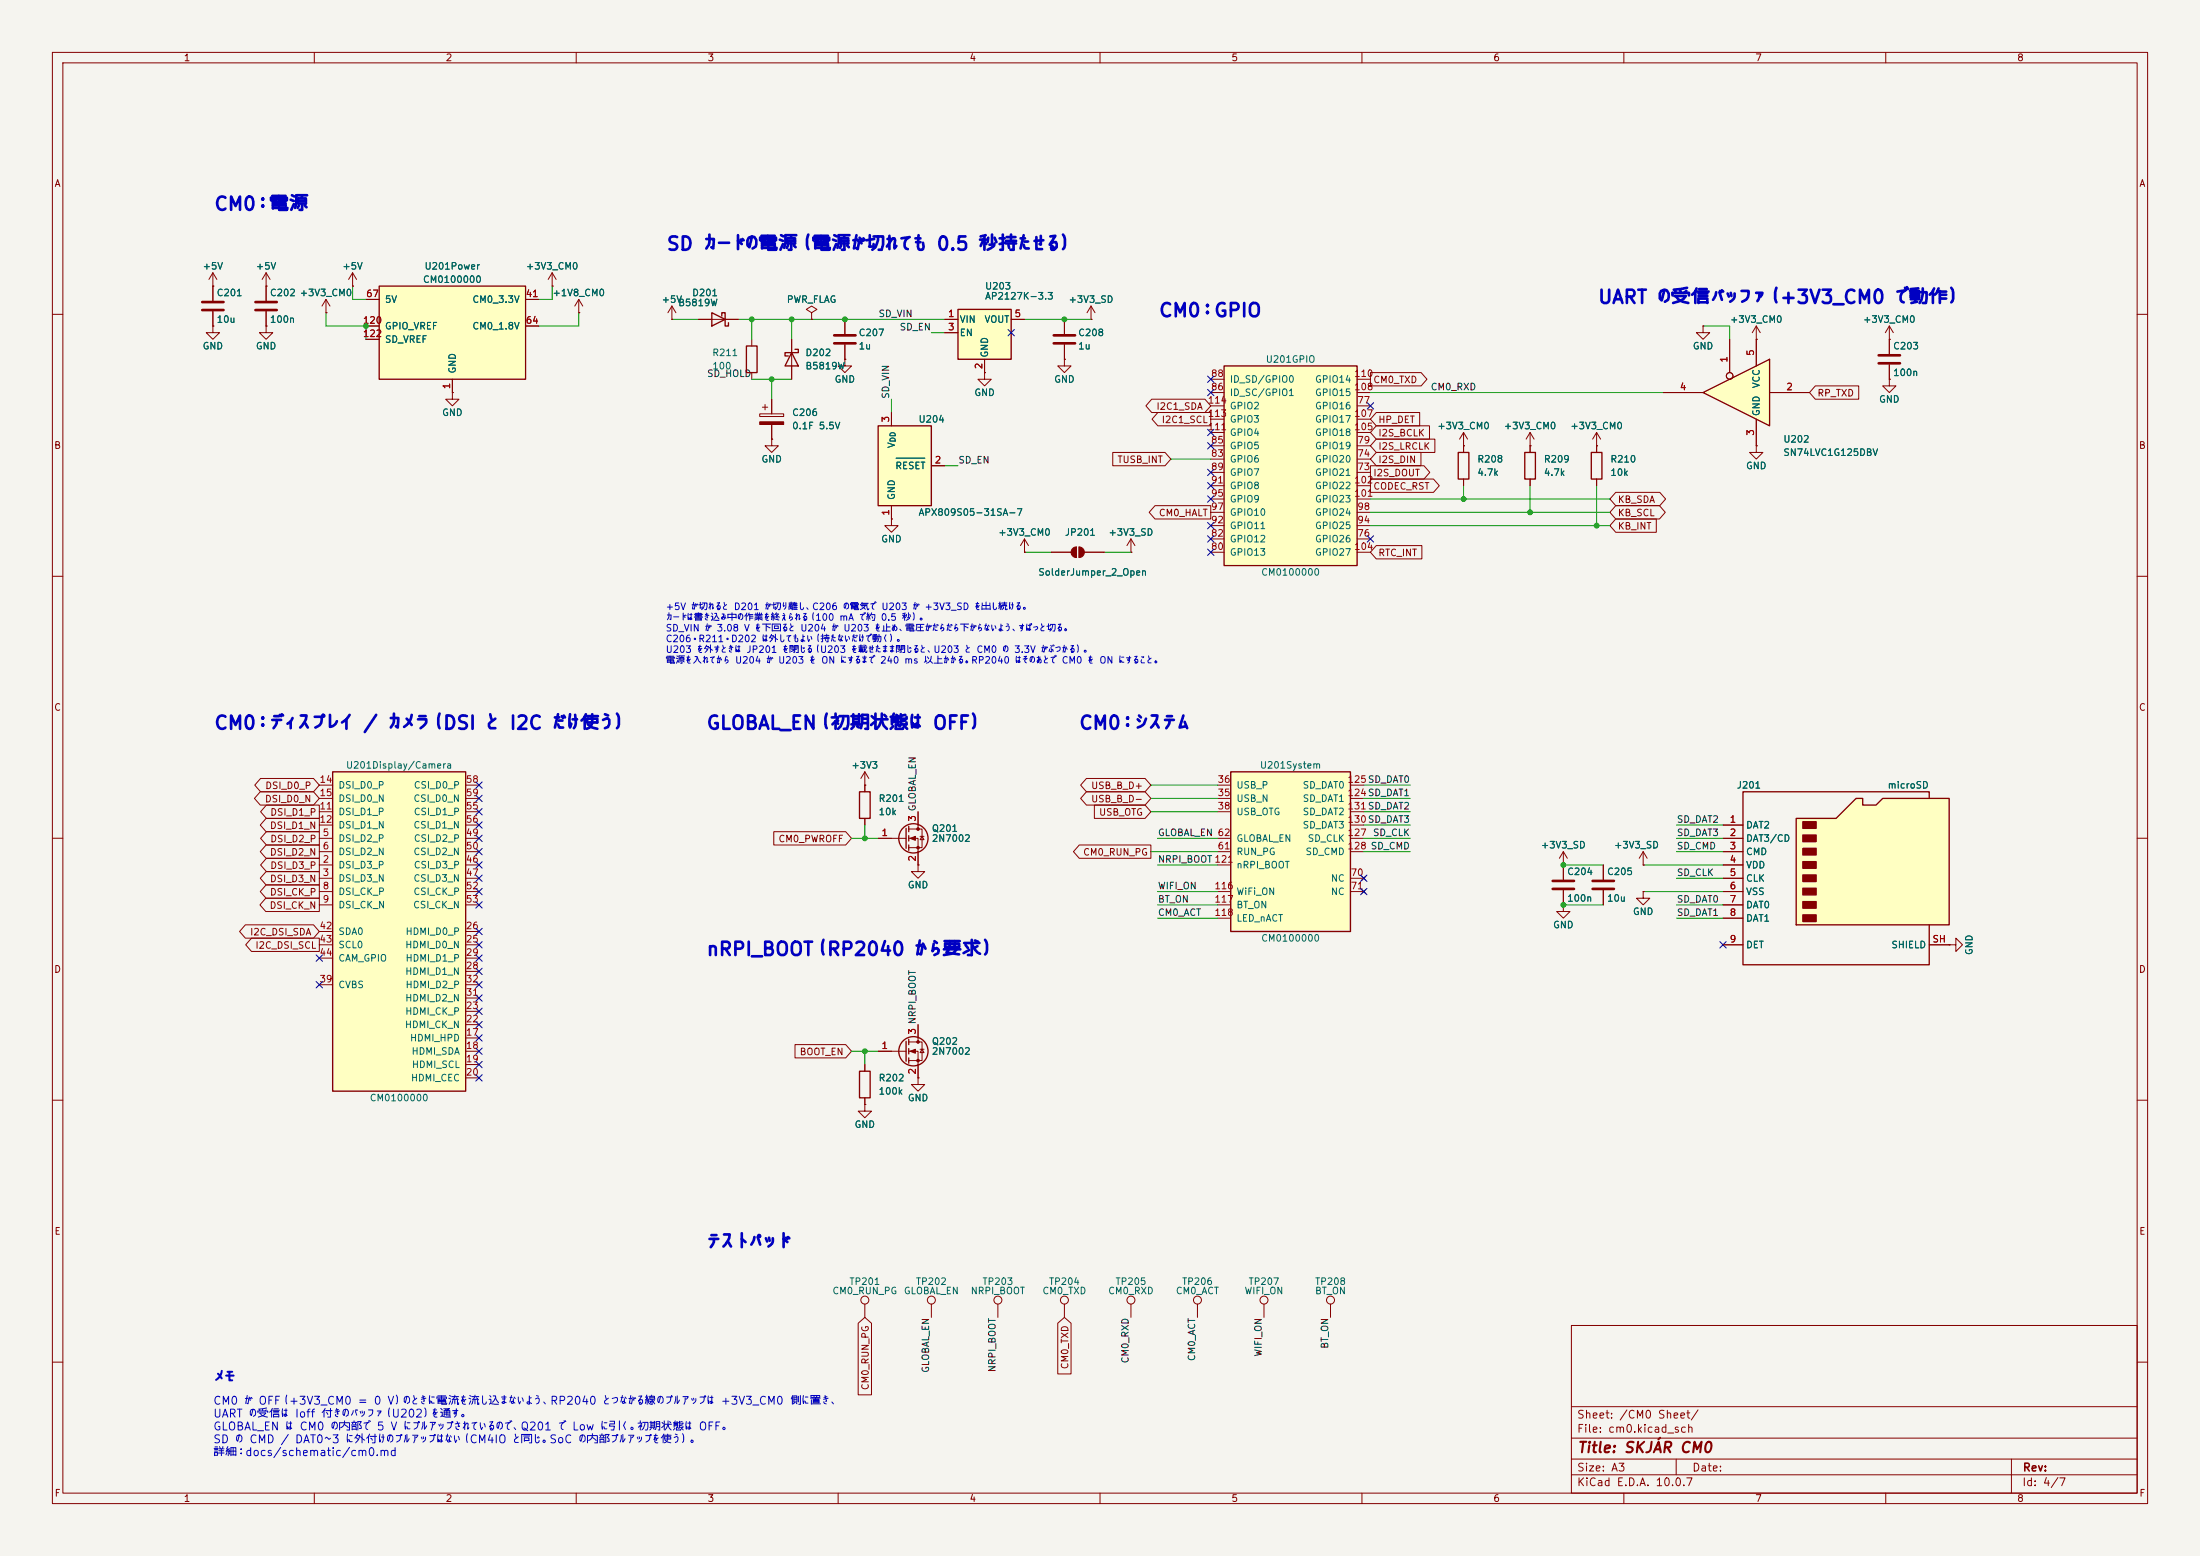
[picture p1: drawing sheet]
<svg xmlns="http://www.w3.org/2000/svg" width="420mm" height="297mm" viewBox="0 0 420 297" stroke-linecap="round" stroke-linejoin="round" font-family="sans-serif">
<path d="M0 0h420v297h-420z" fill="#f5f4ef" stroke="#f5f4ef" stroke-width=".19"/>
<g fill="none" stroke="#840000" stroke-width=".19">
<path d="M10 10h400v277h-400zM12 12h396v273h-396zM60 10v2M110 10v2M160 10v2M210 10v2M260 10v2M310 10v2M360 10v2M50.8 54.6v2.8M50.8 59.4v2.8M10 60h2"/>
<path d="M145 79h4.6v.5h-4.6zM145.5 77.7h1.1M146 77.2v1M147.3 76.2v2.8M188 71.1v1.3h1.2l-1.2 1.3-1.3-1.3h1.3M188 71.1h.1M408 60h2M147.3 83.8v1.3h1.3l-1.3 1.3-1.3-1.3h1.3M147.3 83.8h.1M147.3 81v2.8M279.4 85.1h.1M279.4 82.6l-.8 1.2"/>
<path d="M279.4 82.6l.8 1.2M279.4 82.6v2.5M292.1 85.1h.1M292.1 82.6v3.8M292.1 91.4v1.3M292.1 82.6l-.8 1.2M292.1 82.6l.8 1.2M304.8 85.1h.1M304.8 82.6l-.8 1.2M304.8 82.6l.8 1.2M304.8 82.6v3.8M304.8 91.4v1.3"/>
<path d="M10 110h2M408 110h2M10 160h2M408 160h2M173.5 198.9h2.5v3.5h-2.5M175.3 195.6v3.3M10 210h2M165.1 203.2v1.3M165.1 209.6v1.2M167.6 200.7h5.4M173.5 200.7h1.8v5M175.6 200.3h.8"/>
<path d="M176 200.3l.4 .6h-.8zM408 210h2M165.1 248.9v2.6M177.8 248.9v2.6M190.5 248.9v2.6M203.2 248.9v2.6M300 253h108v32h-108zM10 260h2M300 278.5h108M300 274.5h108M300 268.5h108M320 278.5v3"/>
<path d="M384 278.5v6.5M408 260h2M60 285v2M110 285v2M160 285v2M210 285v2M260 285v2M300 281.5h108M310 285v2M360 285v2"/>
<circle cx="165.1" cy="248.2" r=".76"/>
<circle cx="177.8" cy="248.2" r=".76"/>
<circle cx="190.5" cy="248.2" r=".76"/>
<circle cx="203.2" cy="248.2" r=".76"/>
</g>
<path d="M48.8 57.7h4M48.8 59.2h4" fill="none" stroke="#840000" stroke-width=".51"/>
<g fill="none" stroke="#840000" stroke-width=".25">
<path d="M291.1 86.4h2v5h-2zM303.8 86.4h2v5h-2zM173 198.8v3.8M173.5 198.4v1M164.1 204.5h2v5.1h-2zM173.5 200.2v1M173.5 201.9v1"/>
<circle cx="174.4" cy="200.7" r="2.79"/>
</g>
<g fill="#840000" stroke="#840000" stroke-width=".19">
<path d="M173.7 200.7l1.1-.4v.7z"/>
<path d="M145 80.5h4.6v.5h-4.6z"/>
<circle cx="175.3" cy="198.9" r=".25"/>
<circle cx="175.3" cy="202.4" r=".25"/>
</g>
<path d="M325.1 74.9l12.7-6.3v12.7z" fill="#ffffc2"/>
<g fill="none" stroke="#840000" stroke-width=".25">
<path d="M135.9 59.7l2.5 1.3-2.5 1.2zM137.8 60.3v-.6h.6v2.5h.7v-.6M151.1 67.3l1.3 2.6h-2.5zM151.8 66.7h.6v.6h-2.5v.6h.6M325.1 74.9l12.7-6.3v12.7zM278.4 86.4h2v5h-2zM173 158.1v3.8M173.5 157.7v1.1M173.5 159.5v1M173.5 161.3v1"/>
<circle cx="174.4" cy="160" r="2.79"/>
</g>
<g fill="none" stroke="#840000" stroke-width=".19">
<path d="M40.6 54.6h.1M40.6 52.1l-.7 1.2M40.6 52.1l.8 1.2M40.6 52.1v5.3M40.6 59.4v2.8M50.8 54.6h.1M50.8 52.1l-.8 1.2M50.8 52.1l.8 1.2M50.8 52.1v2.5M62.2 59.7h.1M62.2 57.2l-.7 1.2M62.2 57.2l.8 1.2"/>
<path d="M62.2 57.2v2.5M40.6 62.2v1.3h1.3l-1.3 1.3-1.2-1.3h1.2M40.6 62.2h.1M50.8 62.2v1.3h1.3l-1.3 1.3-1.3-1.3h1.3M50.8 62.2h.1M86.4 74.9v1.3h1.2l-1.2 1.3-1.3-1.3h1.3M86.4 74.9h.1M133.3 61h7.7M151.1 64.8v7.6M161.3 68.6v1.3h1.3l-1.3 1.2-1.3-1.2h1.3M161.3 68.6h.1M161.3 61v2.8"/>
<path d="M161.3 65.8v2.8M203.2 61v2.8M203.2 65.8v2.8M317.5 74.9h7.6M325.1 62.2v1.3h1.3l-1.3 1.3-1.3-1.3h1.3M325.1 62.2h.1M330.2 64.8v6.3M335.3 64.8h.1M335.3 62.2v7.7M335.3 62.2l-.8 1.3M335.3 62.2l.7 1.3M337.8 74.9h7.6"/>
<path d="M360.7 64.8h.1M360.7 72.4v1.3h1.2l-1.2 1.2-1.3-1.2h1.3M360.7 72.4h.1M360.7 62.2l-.8 1.3M360.7 62.2l.7 1.3M360.7 62.2v5.4M360.7 69.6v2.8M279.4 85.1v1.3M279.4 91.4v1.3M335.3 85.1v1.3h1.2l-1.2 1.2-1.3-1.2h1.3M335.3 85.1h.1M335.3 80v5.1"/>
<path d="M173.5 158.2h2.5v3.6h-2.5M175.3 154.9v3.3M175.6 159.6h.8M176 159.6l.4 .7h-.8zM167.6 160h5.4M173.5 160h1.8v5.1M175.3 165.1v1.3h1.2l-1.2 1.2-1.3-1.2h1.3M175.3 165.1h.1"/>
<circle cx="330.2" cy="71.8" r=".63"/>
</g>
<path d="M38.6 57.7h4.1M38.6 59.2h4.1M159.3 64h4M159.3 65.5h4M201.2 64h4M201.2 65.5h4M358.6 67.8h4.1M358.6 69.3h4.1" fill="none" stroke="#840000" stroke-width=".51"/>
<g fill="#840000" stroke="#840000" stroke-width=".19">
<path d="M173.7 160l1.1-.4v.8z"/>
<circle cx="175.3" cy="158.2" r=".25"/>
<circle cx="175.3" cy="161.8" r=".25"/>
</g>
<path d="M182.9 59.1h10.1v9.5h-10.1z" fill="#ffffc2"/>
<path d="M182.9 59.1h10.1v9.5h-10.1z" fill="none" stroke="#840000" stroke-width=".25"/>
<path d="M180.3 61h2.6M180.3 63.5h2.6M188 68.6v2.5M193 61h2.6M203.2 68.6v1.3h1.3l-1.3 1.2-1.3-1.2h1.3M203.2 68.6h.1" fill="none" stroke="#840000" stroke-width=".19"/>
<path d="M233.7 69.9h25.4v38.1h-25.4z" fill="#ffffc2"/>
<path d="M233.7 69.9h25.4v38.1h-25.4z" fill="none" stroke="#840000" stroke-width=".25"/>
<g fill="none" stroke="#840000" stroke-width=".19">
<path d="M208.3 58.4l-.8 1.3M208.3 58.4l.7 1.3M208.3 58.4v2.6M208.3 61h.1M231.1 77.5h2.6M231.1 74.9h2.6M231.1 72.4h2.6M259.1 77.5h2.5M259.1 74.9h2.5M259.1 72.4h2.5M231.1 90.2h2.6M231.1 87.6h2.6"/>
<path d="M231.1 85.1h2.6M231.1 92.7h2.6M231.1 95.3h2.6M231.1 97.8h2.6M231.1 82.6h2.6M231.1 80h2.6M259.1 90.2h2.5M259.1 87.6h2.5M259.1 85.1h2.5M259.1 92.7h2.5M259.1 95.3h2.5M259.1 97.8h2.5"/>
<path d="M259.1 82.6h2.5M259.1 80h2.5M215.9 105.4h.1M215.9 102.9l-.8 1.2M215.9 102.9l.8 1.2M215.9 102.9v2.5M231.1 102.9h2.6M231.1 105.4h2.6M231.1 100.3h2.6M259.1 102.9h2.5M259.1 105.4h2.5M259.1 100.3h2.5"/>
<path d="M298.4 172.7v1.3h1.3l-1.3 1.3-1.2-1.3h1.2M298.4 172.7h.1M306.1 165.1v2.8M306.1 169.9v2.8"/>
</g>
<path d="M304 168.1h4.1M304 169.7h4.1" fill="none" stroke="#840000" stroke-width=".51"/>
<path d="M167.6 81.3h10.2v15.2h-10.2z" fill="#ffffc2"/>
<path d="M167.6 81.3h10.2v15.2h-10.2zM164.1 151.1h2v5.1h-2z" fill="none" stroke="#840000" stroke-width=".25"/>
<g fill="none" stroke="#840000" stroke-width=".19">
<path d="M105.4 54.6h.1M105.4 52.1l-.8 1.2M105.4 52.1l.8 1.2M105.4 52.1v2.5M110.5 59.7h.1M110.5 57.2l-.8 1.2M110.5 57.2l.8 1.2M110.5 57.2v2.5M128.3 58.4l-.8 1.3M128.3 58.4l.7 1.3M128.3 58.4v2.6M128.3 61h.1"/>
<path d="M170.2 78.7v2.6M170.2 99.1v1.2h1.2l-1.2 1.3-1.3-1.3h1.3M170.2 99.1h.1M170.2 96.5v2.6M177.8 88.9h2.5M195.6 105.4h.1M195.6 102.9l-.8 1.2M195.6 102.9l.7 1.2M195.6 102.9v2.5M165.1 149.9h.1M165.1 147.3l-.8 1.3M165.1 147.3l.8 1.3"/>
<path d="M165.1 147.3v3.8M165.1 156.2v1.3M298.4 165.1h.1M298.4 162.6l-.7 1.2M298.4 162.6l.8 1.2M298.4 162.6v5.3M298.4 169.9v2.8"/>
</g>
<path d="M171.1 87.5h5.5" fill="none" stroke="#006464" stroke-width=".19"/>
<path d="M296.4 168.1h4.1M296.4 169.7h4.1" fill="none" stroke="#840000" stroke-width=".51"/>
<path d="M72.4 54.6h27.9v17.8h-27.9z" fill="#ffffc2"/>
<path d="M72.4 54.6h27.9v17.8h-27.9z" fill="none" stroke="#840000" stroke-width=".25"/>
<path d="M67.3 54.6h.1M67.3 52.1l-.8 1.2M67.3 52.1l.8 1.2M67.3 52.1v2.5M69.8 57.2h2.6M100.3 57.2h2.6M69.8 62.2h2.6M69.8 64.8h2.6M86.4 72.4v2.5M100.3 62.2h2.6" fill="none" stroke="#840000" stroke-width=".19"/>
<path d="M234.9 147.3h22.9v30.5h-22.9z" fill="#ffffc2"/>
<path d="M234.9 147.3h22.9v30.5h-22.9z" fill="none" stroke="#840000" stroke-width=".25"/>
<g fill="none" stroke="#840000" stroke-width=".19">
<path d="M232.4 152.4h2.5M232.4 149.9h2.5M232.4 154.9h2.5M257.8 152.4h2.5M257.8 149.9h2.5M257.8 154.9h2.5M257.8 157.5h2.5M232.4 162.6h2.5M232.4 160h2.5M232.4 170.2h2.5M232.4 172.7h2.5M232.4 175.3h2.5"/>
<path d="M232.4 165.1h2.5M257.8 162.6h2.5M257.8 160h2.5M257.8 167.6h2.5M257.8 170.2h2.5M260 167.3l.7 .7M260 169.8l.7 .8M260.7 167.3l-.7 .7M260.7 169.8l-.7 .8M313.7 165.1h.1M313.7 170.2v1.3h1.3l-1.3 1.2-1.3-1.2h1.3M313.7 170.2h.1"/>
<path d="M313.7 162.6l-.8 1.2M313.7 162.6l.8 1.2M313.7 162.6v2.5M372.1 180.3h1.3v-1.2l1.2 1.2-1.2 1.3v-1.3M372.1 180.3h.1"/>
</g>
<path d="M342.9 156.2h7.6l3.8-3.8h1.3v1.3h2.5l1.3-1.3h12.7v24.1h-29.2z" fill="#ffffc2"/>
<path d="M342.9 156.2h7.6l3.8-3.8h1.3v1.3h2.5l1.3-1.3h12.7v24.1h-29.2zM368.3 152.4v-1.3h-35.6v33.1h35.6v-7.7" fill="none" stroke="#840000" stroke-width=".25"/>
<g fill="#840000" stroke="#840000" stroke-width=".25">
<path d="M344.2 156.8h2.5v1.3h-2.5z"/>
<path d="M344.2 159.4h2.5v1.3h-2.5z"/>
<path d="M344.2 161.9h2.5v1.3h-2.5z"/>
<path d="M344.2 164.5h2.5v1.2h-2.5z"/>
<path d="M344.2 167h2.5v1.3h-2.5z"/>
<path d="M344.2 169.5h2.5v1.3h-2.5z"/>
<path d="M344.2 172.1h2.5v1.3h-2.5z"/>
<path d="M344.2 174.6h2.5v1.3h-2.5z"/>
</g>
<g fill="none" stroke="#840000" stroke-width=".19">
<path d="M328.9 157.5h3.8M328.9 160h3.8M328.9 162.6h3.8M328.9 165.1h3.8M328.9 167.6h3.8M328.9 170.2h3.8M328.9 172.7h3.8M328.9 175.3h3.8M328.9 180.3h3.8M368.3 180.3h3.8M241.3 248.9v2.6M254 248.9v2.6"/>
<circle cx="241.3" cy="248.2" r=".76"/>
<circle cx="254" cy="248.2" r=".76"/>
</g>
<path d="M63.5 147.3h25.4v61h-25.4z" fill="#ffffc2"/>
<path d="M142.5 66h2v5.1h-2zM63.5 147.3h25.4v61h-25.4z" fill="none" stroke="#840000" stroke-width=".25"/>
<g fill="none" stroke="#840000" stroke-width=".19">
<path d="M40.6 54.6h.1M40.6 54.6v2.8M40.6 59.4v2.8M50.8 54.6h.1M50.8 54.6v2.8M50.8 59.4v2.8M62.2 59.7h.1M67.3 54.6h.1M69.8 57.2h2.6M100.3 57.2h2.6M105.4 54.6h.1M110.5 59.7h.1"/>
<path d="M154.9 59.7l1.1-.6-1.1-.7-1 .7 1 .6v1.3M40.6 62.2h.1M50.8 62.2h.1M69.8 62.2h2.6M69.8 64.8h2.6M86.4 74.9h.1M86.4 72.4v2.5M100.3 62.2h2.6M128.3 61h.1M133.3 61h2.6M138.4 61h2.6M143.5 64.8v1.2"/>
<path d="M143.5 71.1v1.3M147.3 76.2v2.8M151.1 64.8v2.5M151.1 69.9v2.5M154.9 61h.1M161.3 68.6h.1M161.3 61v2.8M161.3 65.8v2.8M170.2 78.7v2.6M180.3 61h2.6M180.3 63.5h2.6M188 71.1h.1"/>
<path d="M188 68.6v2.5M193 61h2.6M203.2 68.6h.1M203.2 61v2.8M203.2 65.8v2.8M208.3 61h.1M219.9 76.2h10.1l1.1 1.3-1.1 1.2h-10.1l-1.1-1.2zM221 78.7h10.1v2.6h-10.1l-1.1-1.3zM261.6 71.1h9.7l1.1 1.3-1.1 1.3h-9.7zM262.7 78.7h8.3v2.6h-8.3l-1.1-1.3zM317.5 74.9h7.6M325.1 62.2h.1"/>
<path d="M330.2 64.8v6.3M335.3 64.8h.1M335.3 64.8v5.1M337.8 74.9h7.6M346.6 73.7h8.2v2.5h-8.2l-1.2-1.3zM360.7 64.8h.1M360.7 72.4h.1M360.7 64.8v2.8M360.7 69.6v2.8M147.3 83.8h.1M147.3 81v2.8M170.2 99.1h.1"/>
<path d="M170.2 96.5v2.6M177.8 88.9h2.5M212.4 86.4h10l1.1 1.2-1.1 1.3h-10zM220.5 96.5h10.6v2.6h-10.6l-1.1-1.3zM261.6 88.9h10.2l1.2 1.3-1.2 1.2h-10.2zM261.6 91.4h12.1l1.1 1.3-1.1 1.3h-12.1zM262.7 81.3h10.2v2.5h-10.2l-1.1-1.2zM262.7 83.8h11.2v2.6h-11.2l-1.1-1.3zM262.7 86.4h8.6v2.5h-8.6l-1.1-1.3zM279.4 85.1h.1M279.4 85.1v1.3M279.4 91.4v1.3"/>
<path d="M292.1 85.1h.1M292.1 85.1v1.3M292.1 91.4v1.3M304.8 85.1h.1M304.8 85.1v1.3M304.8 91.4v1.3M308.5 94h8.4l1.1 1.3-1.1 1.2h-8.4l-1.2-1.2zM308.5 96.5h8.3l1.1 1.3-1.1 1.3h-8.3l-1.2-1.3zM308.5 99.1h7.7v2.5h-7.7l-1.2-1.3zM335.3 85.1h.1M335.3 80v5.1M195.6 105.4h.1"/>
<path d="M200.7 105.4h3.8M205.5 104.4v2M206 104.4v2M207 105.4h3.8M215.9 105.4h.1M262.7 104.1h8.7v2.6h-8.7l-1.1-1.3zM49.7 151.1h10.1l1.2 1.3-1.2 1.3h-10.1l-1.1-1.3zM49.7 148.6h10.1l1.2 1.3-1.2 1.2h-10.1l-1.1-1.2zM50.8 156.2h10.2v2.6h-10.2l-1.1-1.3zM50.9 153.7h10.1v2.5h-10.1l-1.2-1.3zM50.9 158.7h10.1v2.6h-10.1l-1.2-1.3zM61 154.9h2.5"/>
<path d="M61 157.5h2.5M61 149.9h2.5M61 152.4h2.5M88.9 154.9h2.5M88.9 157.5h2.5M88.9 149.9h2.5M88.9 152.4h2.5M147.7 158.7h13.7l1.2 1.3-1.2 1.3h-13.7zM165.1 149.9h.1M165.1 149.9v1.2M165.1 156.2v1.3M175.3 154.9v2.6"/>
<path d="M207.4 151.1h11.2l1.1 1.3-1.1 1.3h-11.2l-1.1-1.3zM207.4 148.6h11.2l1.1 1.3-1.1 1.2h-11.2l-1.1-1.2zM208.9 153.7h9.7l1.1 1.2-1.1 1.3h-9.7zM328.9 157.5h3.8M46.8 176.5h13l1.2 1.3-1.2 1.3h-13l-1.1-1.3zM48 179.1h13v2.5h-13l-1.1-1.3zM50.7 171.4h10.3v2.6h-10.3l-1.1-1.3zM50.8 161.3h10.2v2.5h-10.2l-1.1-1.2zM50.8 166.4h10.2v2.5h-10.2l-1.1-1.3zM50.8 168.9h10.2v2.6h-10.2l-1.1-1.3zM50.9 163.8h10.1v2.6h-10.1l-1.2-1.3zM61 165.1h2.5"/>
<path d="M61 167.6h2.5M61 160h2.5M61 162.6h2.5M61 170.2h2.5M61 172.7h2.5M61 177.8h2.5M88.9 165.1h2.5M88.9 167.6h2.5M88.9 160h2.5M88.9 162.6h2.5M88.9 170.2h2.5M88.9 172.7h2.5"/>
<path d="M88.9 177.8h2.5M167.6 160h2.6M175.3 165.1h.1M175.3 162.6v2.5M206 161.3h13.7v2.5h-13.7l-1.1-1.2zM298.4 172.7h.1M298.4 165.1h.1M298.4 165.1v2.8M298.4 169.9v2.8M306.1 165.1v2.8M306.1 169.9v2.8M313.7 165.1h.1"/>
<path d="M313.7 170.2h.1M328.9 165.1h3.8M328.9 167.6h3.8M328.9 160h3.8M328.9 162.6h3.8M328.9 170.2h3.8M328.9 172.7h3.8M328.9 175.3h3.8M61 180.3h2.5M61 182.9h2.5M61 188h2.5M88.9 198.1h2.5"/>
<path d="M88.9 195.6h2.5M88.9 193h2.5M88.9 180.3h2.5M88.9 185.4h2.5M88.9 182.9h2.5M88.9 190.5h2.5M88.9 188h2.5M151.8 199.4h9.6l1.2 1.3-1.2 1.2h-9.6zM175.3 195.6v2.5M328.9 180.3h3.8M368.3 180.3h3.8M372.1 180.3h.1"/>
<path d="M88.9 200.7h2.5M88.9 203.2h2.5M88.9 205.7h2.5M165.1 210.8v1.3h1.3l-1.3 1.3-1.3-1.3h1.3M165.1 210.8h.1M165.1 203.2v1.3M165.1 209.6v1.2M167.6 200.7h2.6M175.3 205.7v1.3h1.2l-1.2 1.3-1.3-1.3h1.3M175.3 205.7h.1M175.3 203.2v2.5M163.8 252.6l1.3-1.1 1.3 1.1v13.6h-2.6z"/>
<path d="M201.9 252.6l1.3-1.1 1.3 1.1v9.7h-2.6zM215.9 248.9v2.6M228.6 248.9v2.6"/>
<circle cx="330.2" cy="71.8" r=".63"/>
<circle cx="215.9" cy="248.2" r=".76"/>
<circle cx="228.6" cy="248.2" r=".76"/>
</g>
<g fill="#840000" stroke="#840000" stroke-width=".19">
<path d="M204.8 104.7l.7-.3v2a1.02 1.02 0 0 1-.9-.6 1.02 1.02 0 0 1 .2-1.1z"/>
<path d="M206 104.4a1.02 1.02 0 0 1 1 1 1.02 1.02 0 0 1-1 1z"/>
</g>
<g fill="none" stroke="#009600" stroke-width=".19">
<path d="M62.2 59.7v2.5h7.6v2.6M67.3 54.6v2.6h2.5M105.4 54.6v2.6h-2.5M110.5 59.7v2.5h-7.6M128.3 61h5M141 61h39.3M143.5 61v3.8M143.5 72.4h7.6M147.3 72.4v3.8M151.1 61v3.8M170.2 76.2v2.5M177.8 63.5h2.5"/>
<path d="M195.6 61h12.7M261.6 74.9h55.9M325.1 62.2h5.1v2.6M180.3 88.9h2.6M223.5 87.6h7.6M261.6 97.8h45.7M261.6 95.3h45.7M279.4 92.7v2.6M292.1 92.7v5.1M304.8 92.7v7.6M195.6 105.4h5.1M210.8 105.4h5.1"/>
<path d="M261.6 100.3h45.7M165.1 157.5v2.5M219.7 154.9h12.7M219.7 149.9h12.7M219.7 152.4h12.7M260.3 157.5h8.9M260.3 154.9h8.9M260.3 149.9h8.9M260.3 152.4h8.9M320 157.5h8.9M162.6 160h5M219.7 162.6h12.7"/>
<path d="M221 165.1h11.4M221 172.7h11.4M221 160h11.4M221 175.3h11.4M221 170.2h11.4M260.3 160h8.9M260.3 162.6h8.9M298.4 165.1h7.7M298.4 172.7h7.7M313.7 165.1h15.2M313.7 170.2h15.2M320 172.7h8.9"/>
<path d="M320 160h8.9M320 162.6h8.9M320 175.3h8.9M320 167.6h8.9M162.6 200.7h5M165.1 200.7v2.5"/>
</g>
<g fill="none" stroke="#000084" stroke-width=".19">
<path d="M192.4 62.9l1.2 1.2M193.6 62.9l-1.2 1.2M230.5 74.3l1.2 1.2M230.5 71.8l1.2 1.2M231.7 74.3l-1.2 1.2M231.7 71.8l-1.2 1.2M261 76.9l1.2 1.2M262.2 76.9l-1.2 1.2M230.5 84.5l1.2 1.2M230.5 89.6l1.2 1.2M230.5 81.9l1.2 1.3M230.5 94.6l1.2 1.3"/>
<path d="M230.5 92.1l1.2 1.2M230.5 99.7l1.2 1.2M231.7 84.5l-1.2 1.2M231.7 89.6l-1.2 1.2M231.7 81.9l-1.2 1.3M231.7 94.6l-1.2 1.3M231.7 92.1l-1.2 1.2M231.7 99.7l-1.2 1.2M230.5 104.8l1.2 1.2M230.5 102.3l1.2 1.2M231.7 104.8l-1.2 1.2M231.7 102.3l-1.2 1.2"/>
<path d="M261 102.3l1.2 1.2M262.2 102.3l-1.2 1.2M90.8 154.3l1.2 1.2M90.8 149.3l1.2 1.2M90.8 151.8l1.2 1.2M90.8 159.4l1.2 1.2M90.8 156.9l1.2 1.2M92 154.3l-1.2 1.2M92 149.3l-1.2 1.2M92 151.8l-1.2 1.2M92 159.4l-1.2 1.2M92 156.9l-1.2 1.2"/>
<path d="M90.8 162l1.2 1.2M90.8 164.5l1.2 1.2M90.8 179.7l1.2 1.2M90.8 167l1.2 1.2M90.8 172.1l1.2 1.2M90.8 169.6l1.2 1.2M90.8 177.2l1.2 1.2M92 162l-1.2 1.2M92 164.5l-1.2 1.2M92 179.7l-1.2 1.2M92 167l-1.2 1.2M92 172.1l-1.2 1.2"/>
<path d="M92 169.6l-1.2 1.2M92 177.2l-1.2 1.2M259.7 167l1.3 1.2M259.7 169.6l1.3 1.2M261 167l-1.3 1.2M261 169.6l-1.3 1.2M328.3 179.7l1.2 1.2M329.5 179.7l-1.2 1.2M60.4 187.4l1.2 1.2M60.4 182.3l1.2 1.2M61.6 187.4l-1.2 1.2M61.6 182.3l-1.2 1.2"/>
<path d="M90.8 197.5l1.2 1.2M90.8 187.4l1.2 1.2M90.8 192.4l1.2 1.2M90.8 189.9l1.2 1.2M90.8 195l1.2 1.2M90.8 184.8l1.2 1.2M90.8 182.3l1.2 1.2M92 197.5l-1.2 1.2M92 187.4l-1.2 1.2M92 192.4l-1.2 1.2M92 189.9l-1.2 1.2M92 195l-1.2 1.2"/>
<path d="M92 184.8l-1.2 1.2M92 182.3l-1.2 1.2M90.8 200.1l1.2 1.2M90.8 205.1l1.2 1.2M90.8 202.6l1.2 1.2M92 200.1l-1.2 1.2M92 205.1l-1.2 1.2M92 202.6l-1.2 1.2"/>
</g>
<path d="M171.1 87.5h5.5" fill="none" stroke="#006464" stroke-width=".19"/>
<g fill="#009600" stroke="#009600" stroke-width=".19">
<circle cx="292.1" cy="97.8" r=".46"/>
<circle cx="304.8" cy="100.3" r=".46"/>
<circle cx="143.5" cy="61" r=".46"/>
<circle cx="69.8" cy="62.2" r=".46"/>
<circle cx="147.3" cy="72.4" r=".46"/>
<circle cx="161.3" cy="61" r=".46"/>
<circle cx="151.1" cy="61" r=".46"/>
<circle cx="203.2" cy="61" r=".46"/>
<circle cx="165.1" cy="160" r=".46"/>
<circle cx="298.4" cy="172.7" r=".46"/>
<circle cx="298.4" cy="165.1" r=".46"/>
<circle cx="165.1" cy="200.7" r=".46"/>
<circle cx="279.4" cy="95.3" r=".46"/>
</g>
<g font-size="2.5" fill="#0000c2">
<text x="40.7" y="40.8">CM0：電源</text>
<text x="127.1" y="48.4">SD カードの電源（電源が切れても 0.5 秒持たせる）</text>
<text x="304.9" y="58.6">UART の受信バッファ（+3V3_CM0 で動作）</text>
<text x="221.1" y="61.1">CM0：GPIO</text>
<text x="40.7" y="139.9">CM0：ディスプレイ / カメラ（DSI と I2C だけ使う）</text>
<text x="134.7" y="139.9">GLOBAL_EN（初期状態は OFF）</text>
<text x="205.8" y="139.9">CM0：システム</text>
<text x="134.7" y="183.1">nRPI_BOOT（RP2040 から要求）</text>
<text x="134.7" y="238.9">テストパッド</text>
</g>
<text font-size="2" fill="#840000" x="301" y="277.8">Title: SKJÁR CM0</text>
<text font-size="1.9" fill="#0000c2" x="40.7" y="264.2">メモ</text>
<g font-size="1.5" fill="#0000c2">
<text x="40.6" y="268.5">CM0 が OFF（+3V3_CM0 = 0 V）のときに電流を流し込まないよう、RP2040 とつながる線のプルアップは +3V3_CM0 側に置き、</text>
<text x="40.6" y="271">UART の受信は Ioff 付きのバッファ（U202）を通す。</text>
<text x="40.6" y="273.4">GLOBAL_EN は CM0 の内部で 5 V にプルアップされているので、Q201 で Low に引く。初期状態は OFF。</text>
<text x="40.6" y="275.9">SD の CMD / DAT0〜3 に外付けのプルアップはない（CM4IO と同じ。SoC の内部プルアップを使う）。</text>
<text x="40.6" y="278.3">詳細：docs/schematic/cm0.md</text>
</g>
<g font-size="1.5" fill="#840000">
<text x="300.9" y="273.8">File: cm0.kicad_sch</text>
<text x="300.9" y="271.1">Sheet: /CM0 Sheet/</text>
<text x="300.9" y="281.2">Size: A3</text>
<text x="322.9" y="281.2">Date:</text>
<text x="386" y="281.2">Rev:</text>
<text x="300.9" y="284">KiCad E.D.A. 10.0.7</text>
<text x="385.9" y="284">Id: 4/7</text>
</g>
<g font-size="1.3" fill="#840000">
<text x="35" y="12">1</text>
<text x="85" y="12">2</text>
<text x="135" y="12">3</text>
<text x="185" y="12">4</text>
<text x="235" y="12">5</text>
<text x="285" y="12">6</text>
<text x="335" y="12">7</text>
<text x="385" y="12">8</text>
<text x="10.3" y="36">A</text>
<text x="408.3" y="36">A</text>
<text x="262.1" y="73.4">CM0_TXD</text>
<text x="346.8" y="76">RP_TXD</text>
<text x="220.7" y="78.5">I2C1_SDA</text>
<text x="221.7" y="81.1">I2C1_SCL</text>
<text x="263" y="81.1">HP_DET</text>
<text x="263" y="83.6">I2S_BCLK</text>
<text x="10.2" y="86">B</text>
<text x="213.2" y="88.7">TUSB_INT</text>
<text x="263" y="86.1">I2S_LRCLK</text>
<text x="263" y="88.7">I2S_DIN</text>
<text x="408.2" y="86">B</text>
<text x="262.1" y="91.2">I2S_DOUT</text>
<text x="262.1" y="93.8">CODEC_RST</text>
<text x="221.1" y="98.8">CM0_HALT</text>
<text x="308.7" y="96.3">KB_SDA</text>
<text x="308.7" y="98.8">KB_SCL</text>
<text x="308.7" y="101.4">KB_INT</text>
<text x="263" y="106.5">RTC_INT</text>
<text x="10.2" y="136">C</text>
<text x="408.2" y="136">C</text>
<text x="50.5" y="153.5">DSI_D0_N</text>
<text x="50.5" y="150.9">DSI_D0_P</text>
<text x="51.5" y="156">DSI_D1_P</text>
<text x="208.2" y="153.5">USB_B_D-</text>
<text x="208.2" y="150.9">USB_B_D+</text>
<text x="209.7" y="156">USB_OTG</text>
<text x="51.4" y="158.5">DSI_D1_N</text>
<text x="51.5" y="161.1">DSI_D2_P</text>
<text x="148.5" y="161.1">CM0_PWROFF</text>
<text x="51.4" y="163.6">DSI_D2_N</text>
<text x="51.5" y="166.2">DSI_D3_P</text>
<text x="206.7" y="163.6">CM0_RUN_PG</text>
<text x="51.4" y="173.8">DSI_CK_N</text>
<text x="51.4" y="168.7">DSI_D3_N</text>
<text x="51.4" y="171.2">DSI_CK_P</text>
<text x="47.6" y="178.9">I2C_DSI_SDA</text>
<text x="10.2" y="186">D</text>
<text x="48.6" y="181.4">I2C_DSI_SCL</text>
<text x="408.2" y="186">D</text>
<text x="152.6" y="201.7">BOOT_EN</text>
<text x="10.3" y="236">E</text>
<text x="408.3" y="236">E</text>
<text x="204.3" y="261.5" transform="rotate(-90 204.3 261.5)">CM0_TXD</text>
<text x="166.2" y="265.5" transform="rotate(-90 166.2 265.5)">CM0_RUN_PG</text>
<text x="10.3" y="286">F</text>
<text x="35" y="287">1</text>
<text x="85" y="287">2</text>
<text x="135" y="287">3</text>
<text x="185" y="287">4</text>
<text x="235" y="287">5</text>
<text x="285" y="287">6</text>
<text x="335" y="287">7</text>
<text x="385" y="287">8</text>
<text x="408.3" y="286">F</text>
</g>
<g font-size="1.3" fill="#006464">
<text x="38.6" y="51.8">+5V</text>
<text x="48.7" y="51.8">+5V</text>
<text x="65.2" y="51.8">+5V</text>
<text x="80.9" y="51.8">U201Power</text>
<text x="100.3" y="51.8">+3V3_CM0</text>
<text x="41.3" y="56.8">C201</text>
<text x="51.4" y="56.8">C202 +3V3_CM0</text>
<text x="73.4" y="58.1">5V</text>
<text x="80.6" y="54.3">CM0100000</text>
<text x="90.1" y="58.1">CM0_3.3V</text>
<text x="105.4" y="56.8">+1V8_CM0</text>
<text x="126.2" y="58.1">+5V</text>
<text x="129.4" y="58.7">B5819W</text>
<text x="132" y="56.8">D201</text>
<text x="150.1" y="58.1">PWR_FLAG</text>
<text x="187.9" y="55.6">U203</text>
<text x="187.9" y="57.5">AP2127K-3.3</text>
<text x="203.9" y="58.1">+3V3_SD</text>
<text x="41.3" y="61.9">10u</text>
<text x="51.4" y="61.9">100n</text>
<text x="73.4" y="63.2">GPIO_VREF</text>
<text x="73.4" y="65.7">SD_VREF</text>
<text x="90.1" y="63.2">CM0_1.8V</text>
<text x="163.8" y="64.5">C207</text>
<text x="183.1" y="61.9">VIN</text>
<text x="183.1" y="64.5">EN</text>
<text x="187.8" y="61.9">VOUT</text>
<text x="205.7" y="64.5">C208</text>
<text x="330.2" y="61.9">+3V3_CM0</text>
<text x="355.6" y="61.9">+3V3_CM0</text>
<text x="38.6" y="67">GND</text>
<text x="48.7" y="67">GND</text>
<text x="87.3" y="71.4" transform="rotate(-90 87.3 71.4)">GND</text>
<text x="135.9" y="68.3">R211</text>
<text x="135.9" y="70.8">100</text>
<text x="153.7" y="68.3">D202</text>
<text x="153.7" y="70.8">B5819W</text>
<text x="163.8" y="67">1u</text>
<text x="188.9" y="68.4" transform="rotate(-90 188.9 68.4)">GND</text>
<text x="205.7" y="67">1u</text>
<text x="241.5" y="69.5">U201GPIO</text>
<text x="323.1" y="67">GND</text>
<text x="361.3" y="67">C203</text>
<text x="159.2" y="73.4">GND</text>
<text x="185.9" y="75.9">GND</text>
<text x="201.1" y="73.4">GND</text>
<text x="234.7" y="75.9">ID_SC/GPIO1</text>
<text x="234.7" y="73.4">ID_SD/GPIO0</text>
<text x="250.9" y="75.9">GPIO15</text>
<text x="250.9" y="73.4">GPIO14</text>
<text x="336.2" y="74.2" transform="rotate(-90 336.2 74.2)">VCC</text>
<text x="358.6" y="77.2">GND</text>
<text x="361.3" y="72.1">100n</text>
<text x="84.3" y="79.7">GND</text>
<text x="151.1" y="79.7">C206</text>
<text x="151.1" y="82.2">0.1F 5.5V</text>
<text x="175.2" y="81">U204</text>
<text x="234.7" y="83.5">GPIO4</text>
<text x="234.7" y="81">GPIO3</text>
<text x="234.7" y="78.4">GPIO2</text>
<text x="250.9" y="78.4">GPIO16</text>
<text x="250.9" y="83.5">GPIO18</text>
<text x="250.9" y="81">GPIO17</text>
<text x="274.3" y="82.2">+3V3_CM0</text>
<text x="287" y="82.2">+3V3_CM0</text>
<text x="299.7" y="82.2">+3V3_CM0</text>
<text x="336.2" y="79.5" transform="rotate(-90 336.2 79.5)">GND</text>
<text x="145.3" y="88.6">GND</text>
<text x="170.8" y="89.9">RESET</text>
<text x="171.1" y="85.6" transform="rotate(-90 171.1 85.6)">V</text>
<text x="234.7" y="88.6">GPIO6</text>
<text x="234.7" y="86.1">GPIO5</text>
<text x="250.9" y="88.6">GPIO20</text>
<text x="250.9" y="86.1">GPIO19</text>
<text x="281.9" y="88.6">R208</text>
<text x="294.6" y="88.6">R209</text>
<text x="307.3" y="88.6">R210</text>
<text x="333.2" y="89.9">GND</text>
<text x="340.3" y="84.8">U202</text>
<text x="340.3" y="87.3">SN74LVC1G125DBV</text>
<text x="171.1" y="95.5" transform="rotate(-90 171.1 95.5)">GND</text>
<text x="234.7" y="91.1">GPIO7</text>
<text x="234.7" y="93.7">GPIO8</text>
<text x="250.9" y="91.1">GPIO21</text>
<text x="250.9" y="93.7">GPIO22</text>
<text x="281.9" y="91.1">4.7k</text>
<text x="294.6" y="91.1">4.7k</text>
<text x="307.3" y="91.1">10k</text>
<text x="175.2" y="98.8">APX809S05-31SA-7</text>
<text x="234.7" y="101.3">GPIO11</text>
<text x="234.7" y="96.2">GPIO9</text>
<text x="234.7" y="98.8">GPIO10</text>
<text x="250.9" y="101.3">GPIO25</text>
<text x="250.9" y="98.8">GPIO24</text>
<text x="250.9" y="96.2">GPIO23</text>
<text x="168.1" y="103.8">GND</text>
<text x="190.5" y="102.6">+3V3_CM0</text>
<text x="203.2" y="102.6">JP201</text>
<text x="211.5" y="102.6">+3V3_SD</text>
<text x="234.7" y="106.4">GPIO13</text>
<text x="234.7" y="103.8">GPIO12</text>
<text x="250.9" y="103.8">GPIO26</text>
<text x="250.9" y="106.4">GPIO27</text>
<text x="198.1" y="110.2">SolderJumper_2_Open</text>
<text x="240.7" y="110.2">CM0100000</text>
<text x="65.9" y="147">U201Display/Camera</text>
<text x="162.4" y="147">+3V3</text>
<text x="240.4" y="147">U201System</text>
<text x="64.5" y="155.9">DSI_D1_P</text>
<text x="64.5" y="150.8">DSI_D0_P</text>
<text x="64.5" y="153.4">DSI_D0_N</text>
<text x="78.8" y="153.4">CSI_D0_N</text>
<text x="78.9" y="155.9">CSI_D1_P</text>
<text x="78.9" y="150.8">CSI_D0_P</text>
<text x="167.6" y="153.4">R201</text>
<text x="167.6" y="155.9">10k</text>
<text x="235.9" y="153.4">USB_N</text>
<text x="235.9" y="150.8">USB_P</text>
<text x="235.9" y="155.9">USB_OTG</text>
<text x="248.6" y="153.4">SD_DAT1</text>
<text x="248.6" y="150.8">SD_DAT0</text>
<text x="248.6" y="155.9">SD_DAT2</text>
<text x="331.5" y="150.8">J201</text>
<text x="360.3" y="150.8">microSD</text>
<text x="64.5" y="161">DSI_D2_P</text>
<text x="64.5" y="158.4">DSI_D1_N</text>
<text x="78.8" y="158.4">CSI_D1_N</text>
<text x="78.9" y="161">CSI_D2_P</text>
<text x="177.8" y="159.1">Q201</text>
<text x="177.8" y="161">2N7002</text>
<text x="235.9" y="161">GLOBAL_EN</text>
<text x="248.6" y="158.4">SD_DAT3</text>
<text x="249.6" y="161">SD_CLK</text>
<text x="333.2" y="158.4">DAT2</text>
<text x="333.2" y="161">DAT3/CD</text>
<text x="64.5" y="166.1">DSI_D3_P</text>
<text x="64.5" y="163.5">DSI_D2_N</text>
<text x="78.8" y="163.5">CSI_D2_N</text>
<text x="78.9" y="166.1">CSI_D3_P</text>
<text x="235.9" y="163.5">RUN_PG</text>
<text x="235.9" y="166.1">nRPI_BOOT</text>
<text x="249.1" y="163.5">SD_CMD</text>
<text x="294.1" y="162.3">+3V3_SD</text>
<text x="299.1" y="167.3">C204</text>
<text x="306.7" y="167.3">C205</text>
<text x="308" y="162.3">+3V3_SD</text>
<text x="333.2" y="163.5">CMD</text>
<text x="333.2" y="166.1">VDD</text>
<text x="64.5" y="168.6">DSI_D3_N</text>
<text x="64.5" y="171.1">DSI_CK_P</text>
<text x="64.5" y="173.7">DSI_CK_N</text>
<text x="78.8" y="173.7">CSI_CK_N</text>
<text x="78.8" y="168.6">CSI_D3_N</text>
<text x="78.8" y="171.1">CSI_CK_P</text>
<text x="173.2" y="169.9">GND</text>
<text x="235.9" y="171.1">WiFi_ON</text>
<text x="235.9" y="173.7">BT_ON</text>
<text x="254" y="168.6">NC</text>
<text x="254" y="171.1">NC</text>
<text x="299.1" y="172.4">100n</text>
<text x="306.7" y="172.4">10u</text>
<text x="333.2" y="168.6">CLK</text>
<text x="333.2" y="171.1">VSS</text>
<text x="333.2" y="173.7">DAT0</text>
<text x="64.5" y="178.8">SDA0</text>
<text x="77.3" y="178.8">HDMI_D0_P</text>
<text x="235.9" y="176.2">LED_nACT</text>
<text x="296.4" y="177.5">GND</text>
<text x="311.6" y="175">GND</text>
<text x="333.2" y="176.2">DAT1</text>
<text x="64.5" y="181.3">SCL0</text>
<text x="64.5" y="183.8">CAM_GPIO</text>
<text x="77.3" y="181.3">HDMI_D0_N</text>
<text x="77.3" y="183.8">HDMI_D1_P</text>
<text x="240.7" y="180">CM0100000</text>
<text x="333.2" y="181.3">DET</text>
<text x="361" y="181.3">SHIELD</text>
<text x="376.9" y="182.4" transform="rotate(-90 376.9 182.4)">GND</text>
<text x="64.5" y="188.9">CVBS</text>
<text x="77.3" y="186.4">HDMI_D1_N</text>
<text x="77.3" y="191.5">HDMI_D2_N</text>
<text x="77.3" y="188.9">HDMI_D2_P</text>
<text x="77.2" y="196.5">HDMI_CK_N</text>
<text x="77.3" y="194">HDMI_CK_P</text>
<text x="78.2" y="199.1">HDMI_HPD</text>
<text x="78.5" y="201.6">HDMI_SDA</text>
<text x="177.8" y="199.7">Q202</text>
<text x="177.8" y="201.6">2N7002</text>
<text x="78.3" y="206.7">HDMI_CEC</text>
<text x="78.5" y="204.2">HDMI_SCL</text>
<text x="167.6" y="206.7">R202</text>
<text x="167.6" y="209.2">100k</text>
<text x="70.5" y="210.5">CM0100000</text>
<text x="163" y="215.6">GND</text>
<text x="173.2" y="210.5">GND</text>
<text x="162" y="245.6">TP201</text>
<text x="174.7" y="245.6">TP202</text>
<text x="187.4" y="245.6">TP203</text>
<text x="200.1" y="245.6">TP204</text>
<text x="212.8" y="245.6">TP205</text>
<text x="225.5" y="245.6">TP206</text>
<text x="238.2" y="245.6">TP207</text>
<text x="250.9" y="245.6">TP208</text>
<text x="158.8" y="247.3">CM0_RUN_PG</text>
<text x="172.4" y="247.3">GLOBAL_EN</text>
<text x="185.2" y="247.3">NRPI_BOOT</text>
<text x="198.9" y="247.3">CM0_TXD</text>
<text x="211.4" y="247.3">CM0_RXD</text>
<text x="224.4" y="247.3">CM0_ACT</text>
<text x="237.5" y="247.3">WIFI_ON</text>
<text x="250.9" y="247.3">BT_ON</text>
</g>
<g font-size="1.3" fill="#a90000">
<text x="69.8" y="57">67</text>
<text x="100.3" y="57">41</text>
<text x="69.2" y="62.1">120</text>
<text x="69.2" y="64.6">122</text>
<text x="100.3" y="62.1">64</text>
<text x="180.9" y="60.8">1</text>
<text x="180.9" y="63.4">3</text>
<text x="193.6" y="60.8">5</text>
<text x="187.8" y="70.6" transform="rotate(-90 187.8 70.6)">2</text>
<text x="330.1" y="69.3" transform="rotate(-90 330.1 69.3)">1</text>
<text x="335.1" y="68" transform="rotate(-90 335.1 68)">5</text>
<text x="86.2" y="74.4" transform="rotate(-90 86.2 74.4)">1</text>
<text x="230.5" y="77.3">114</text>
<text x="231.1" y="74.8">86</text>
<text x="231.1" y="72.3">88</text>
<text x="258.4" y="74.8">108</text>
<text x="258.4" y="72.3">110</text>
<text x="259" y="77.3">77</text>
<text x="320.6" y="74.8">4</text>
<text x="340.9" y="74.8">2</text>
<text x="170" y="80.7" transform="rotate(-90 170 80.7)">3</text>
<text x="230.5" y="82.4">111</text>
<text x="230.5" y="79.9">113</text>
<text x="258.4" y="82.4">105</text>
<text x="258.4" y="79.9">107</text>
<text x="335.1" y="83.3" transform="rotate(-90 335.1 83.3)">3</text>
<text x="178.3" y="88.8">2</text>
<text x="231.1" y="87.5">83</text>
<text x="231.1" y="85">85</text>
<text x="259" y="87.5">74</text>
<text x="259" y="85">79</text>
<text x="231.1" y="90">89</text>
<text x="231.1" y="92.6">91</text>
<text x="231.1" y="95.1">95</text>
<text x="258.4" y="95.1">101</text>
<text x="258.4" y="92.6">102</text>
<text x="259" y="90">73</text>
<text x="170" y="98.5" transform="rotate(-90 170 98.5)">1</text>
<text x="231.1" y="100.2">92</text>
<text x="231.1" y="97.7">97</text>
<text x="259" y="100.2">94</text>
<text x="259" y="97.7">98</text>
<text x="231.1" y="105.3">80</text>
<text x="231.1" y="102.7">82</text>
<text x="258.4" y="105.3">104</text>
<text x="259" y="102.7">76</text>
<text x="60.9" y="149.7">14</text>
<text x="88.8" y="149.7">58</text>
<text x="232.3" y="149.7">36</text>
<text x="257.1" y="149.7">125SD_DAT0</text>
<text x="60.9" y="154.8">11</text>
<text x="60.9" y="152.3">15</text>
<text x="88.8" y="154.8">55</text>
<text x="88.8" y="152.3">59</text>
<text x="232.3" y="152.3">35</text>
<text x="232.3" y="154.8">38</text>
<text x="257.1" y="152.3">124SD_DAT1</text>
<text x="257.1" y="154.8">131SD_DAT2</text>
<text x="60.9" y="157.3">12</text>
<text x="61.5" y="159.9">5</text>
<text x="88.8" y="159.9">49</text>
<text x="88.8" y="157.3">56</text>
<text x="168.2" y="159.9">1</text>
<text x="175.1" y="156.9" transform="rotate(-90 175.1 156.9)">3 GLOBAL_EN</text>
<text x="175.1" y="156.9" transform="rotate(-90 175.1 156.9)">3</text>
<text x="257.1" y="159.9">127</text>
<text x="257.1" y="157.3">130SD_DAT3</text>
<text x="330.1" y="157.3">1</text>
<text x="330.1" y="159.9">2</text>
<text x="61.5" y="165">2</text>
<text x="61.5" y="167.5">3</text>
<text x="61.5" y="162.4">6</text>
<text x="88.8" y="165">46</text>
<text x="88.8" y="167.5">47</text>
<text x="88.8" y="162.4">50</text>
<text x="175.1" y="164.6" transform="rotate(-90 175.1 164.6)">2</text>
<text x="232.3" y="162.4">61</text>
<text x="257.1" y="162.4">128 SD_CMD</text>
<text x="257.7" y="167.5">70</text>
<text x="330.1" y="162.4">3</text>
<text x="330.1" y="165">4</text>
<text x="330.1" y="167.5">5</text>
<text x="61.5" y="170">8</text>
<text x="61.5" y="172.6">9</text>
<text x="88.8" y="170">52</text>
<text x="88.8" y="172.6">53</text>
<text x="231.7" y="170">116</text>
<text x="231.7" y="172.6">117</text>
<text x="257.7" y="170">71</text>
<text x="330.1" y="170">6</text>
<text x="330.1" y="172.6">7</text>
<text x="60.9" y="177.7">42</text>
<text x="88.8" y="177.7">26</text>
<text x="231.7" y="175.1">118</text>
<text x="330.1" y="175.1">8</text>
<text x="60.9" y="180.2">43</text>
<text x="60.9" y="182.7">44</text>
<text x="88.8" y="180.2">25</text>
<text x="88.8" y="185.3">28</text>
<text x="88.8" y="182.7">29</text>
<text x="330.1" y="180.2">9</text>
<text x="368.8" y="180.2">SH</text>
<text x="60.9" y="187.8">39</text>
<text x="88.8" y="190.4">31</text>
<text x="88.8" y="187.8">32</text>
<text x="88.8" y="198">17</text>
<text x="88.8" y="195.4">22</text>
<text x="88.8" y="192.9">23</text>
<text x="175.1" y="197.6" transform="rotate(-90 175.1 197.6)">3 NRPI_BOOT</text>
<text x="175.1" y="197.6" transform="rotate(-90 175.1 197.6)">3</text>
<text x="88.8" y="200.5">18</text>
<text x="88.8" y="203.1">19</text>
<text x="168.2" y="200.5">1</text>
<text x="88.8" y="205.6">20</text>
<text x="175.1" y="205.2" transform="rotate(-90 175.1 205.2)">2</text>
</g>
<g font-size="1.3" fill="#0f0f0f">
<text x="167.6" y="60.8">SD_VIN</text>
<text x="171.6" y="63.4">SD_EN</text>
<text x="134.9" y="72.3">SD_HOLD</text>
<text x="170.1" y="76.2" transform="rotate(-90 170.1 76.2)">SD_VIN</text>
<text x="273" y="74.8">CM0_RXD</text>
<text x="182.9" y="88.8">SD_EN</text>
<text x="221" y="159.9">GLOBAL_EN 62</text>
<text x="262" y="159.9">SD_CLK</text>
<text x="320" y="157.4">SD_DAT2</text>
<text x="320" y="159.9">SD_DAT3</text>
<text x="221" y="165">NRPI_BOOT 121</text>
<text x="320" y="162.4">SD_CMD</text>
<text x="320" y="167.5">SD_CLK</text>
<text x="221" y="172.6">BT_ON</text>
<text x="221" y="170.1">WIFI_ON</text>
<text x="320" y="172.6">SD_DAT0</text>
<text x="221" y="175.1">CM0_ACT</text>
<text x="320" y="175.1">SD_DAT1</text>
<text x="253.9" y="257.6" transform="rotate(-90 253.9 257.6)">BT_ON</text>
<text x="177.7" y="262.1" transform="rotate(-90 177.7 262.1)">GLOBAL_EN</text>
<text x="190.4" y="262" transform="rotate(-90 190.4 262)">NRPI_BOOT</text>
<text x="215.8" y="260.3" transform="rotate(-90 215.8 260.3)">CM0_RXD</text>
<text x="228.5" y="259.9" transform="rotate(-90 228.5 259.9)">CM0_ACT</text>
<text x="241.2" y="259.1" transform="rotate(-90 241.2 259.1)">WIFI_ON</text>
</g>
<g font-size="1.3" fill="#0000c2">
<text x="127" y="116.7">+5V が切れると D201 が切り離し、C206 の電気で U203 が +3V3_SD を出し続ける。</text>
<text x="127" y="118.8">カードは書き込み中の作業を終えられる（100 mA で約 0.5 秒）。</text>
<text x="127" y="120.8">SD_VIN が 3.08 V を下回ると U204 が U203 を止め、電圧がだらだら下がらないよう、すぱっと切る。</text>
<text x="127" y="122.9">C206・R211・D202 は外してもよい（持たないだけで動く）。</text>
<text x="127" y="124.9">U203 を外すときは JP201 を閉じる（U203 を載せたまま閉じると、U203 と CM0 の 3.3V がぶつかる）。</text>
<text x="127" y="127">電源を入れてから U204 が U203 を ON にするまで 240 ms 以上かかる。RP2040 はそのあとで CM0 を ON にすること。</text>
</g>
<text font-size="1" fill="#006464" x="171.2" y="84.5" transform="rotate(-90 171.2 84.5)">DD</text>
</svg>
